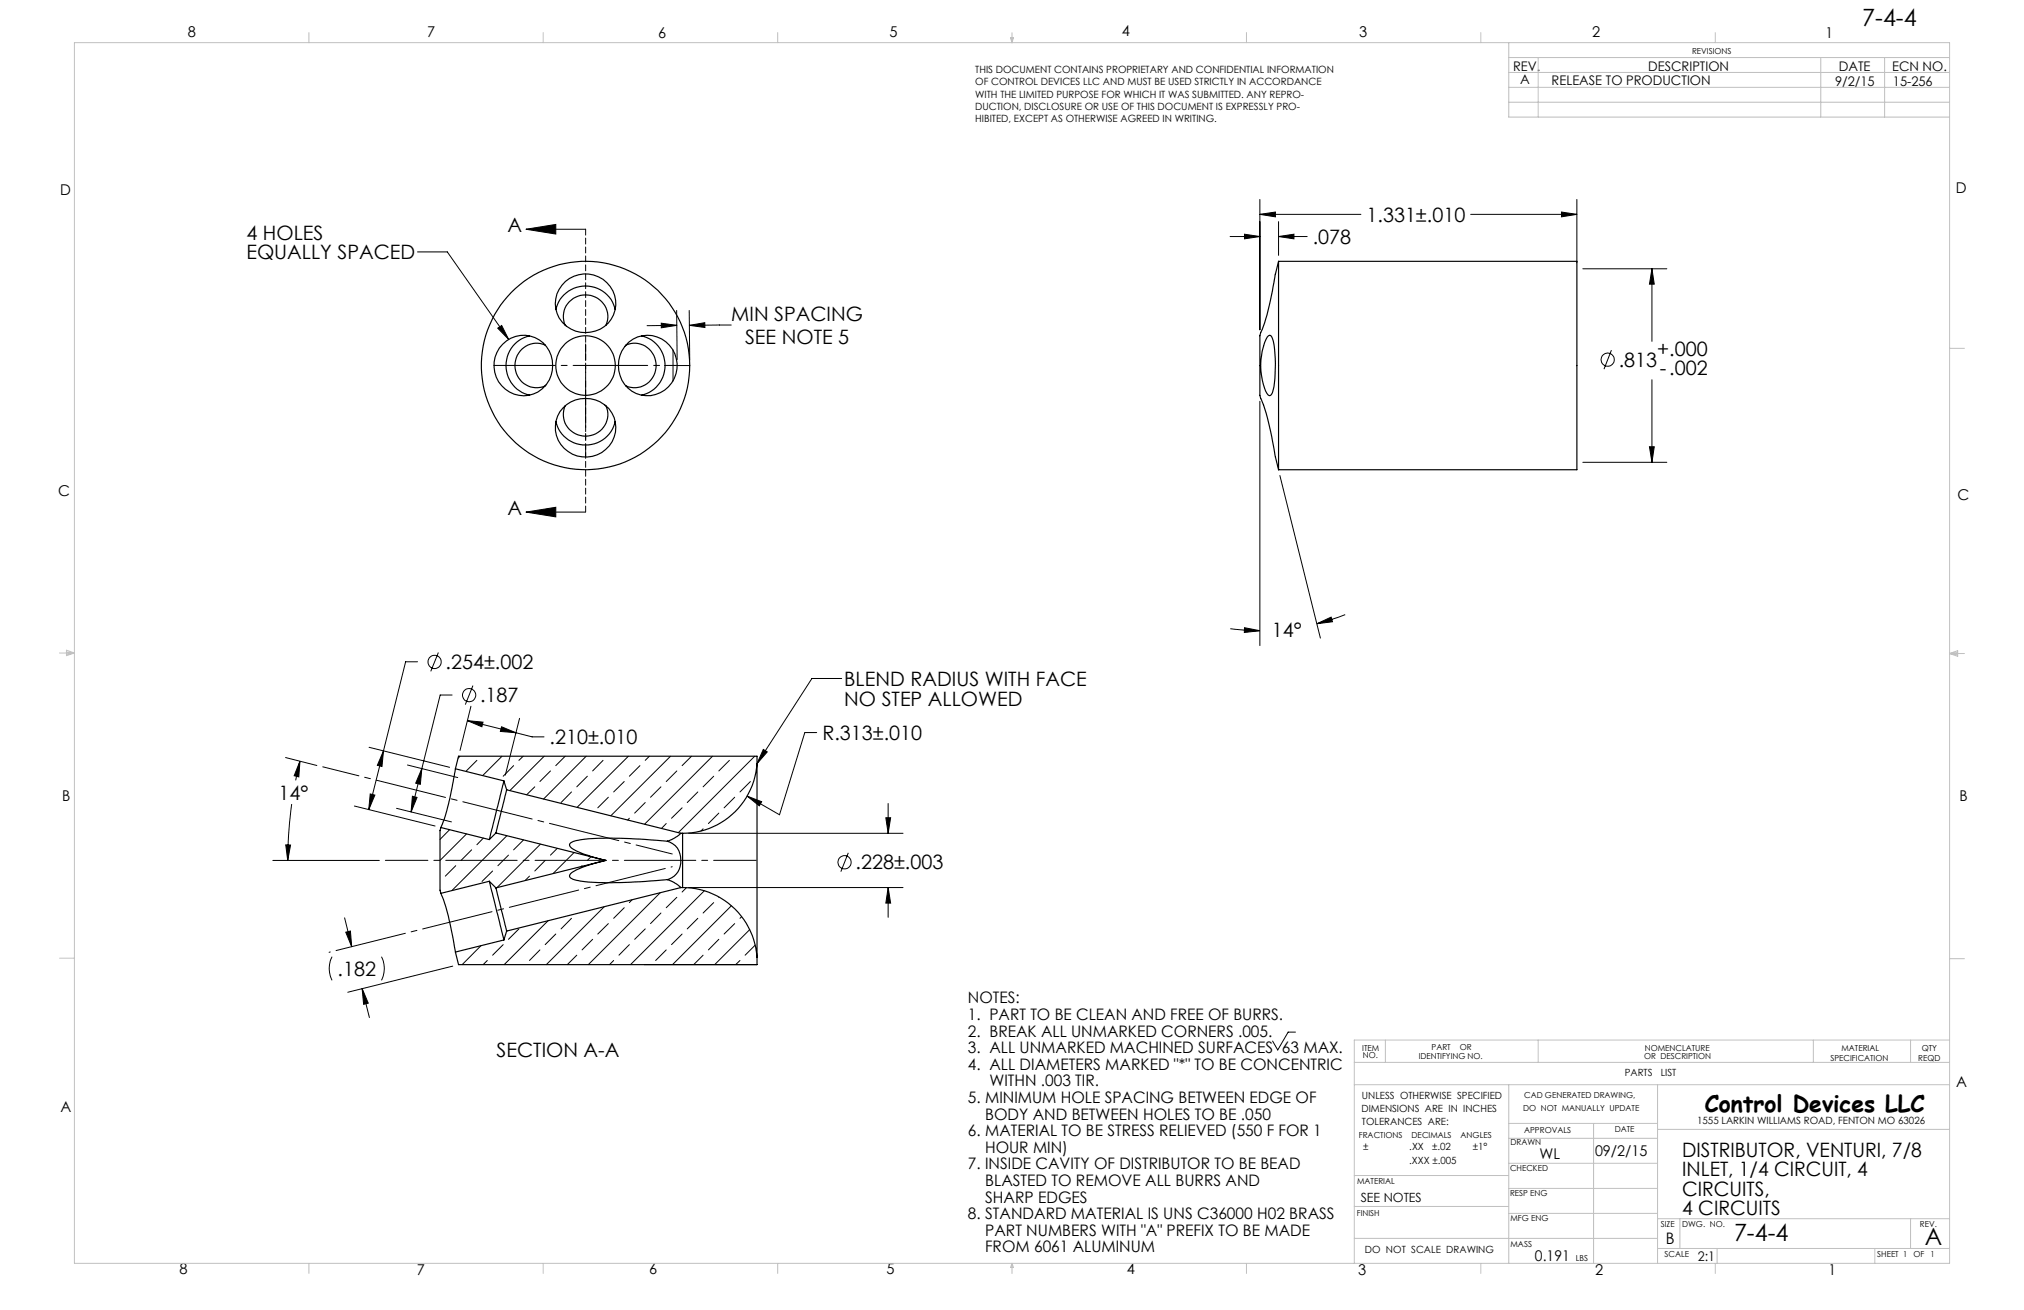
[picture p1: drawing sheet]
<svg xmlns="http://www.w3.org/2000/svg" width="432mm" height="279mm" viewBox="0 0 432 279" stroke-linecap="round" stroke-linejoin="round" font-family="sans-serif">
<g fill="none" stroke="#000" stroke-width=".21">
<path d="M89.1 53.7h6.3l13.1 18.7M112.2 48.9h12.7M112.2 48.9l6.4-1v2zM262.4 50.4h6.4M265.5 50l3.3 .4-3.3 .5zM268.8 45.7l3.3-.5v1zM268.8 42.5v27.8M268.8 45.7h21.5M272.8 50.4l3.2-.4v.9zM272.8 47.3v7.2M272.8 50.4h6.1M313.8 45.7h22.6"/>
<path d="M333.1 45.2l3.3 .5-3.3 .5zM336.4 42.5v13.6M337.7 57.3h17.9M352.4 57.3l.5 3.3h-1zM352.4 57.3v15.5M106.2 70l.8-.6 1.5 3zM141.1 68.9l3.3 .5-3.3 .5zM143.6 74.6v6.7M144.4 66.2l.1 10.5M144.4 69.4l-6.4 .1M144.5 78h2.6M147 66.2l.1 10.5"/>
<path d="M147.1 69.4l3.3-.6v1.1zM156 69.3l-8.9 .1M343.8 74.7l-1.6 4M268.8 85.6v52.1M337.7 98.6h17.9M351.9 95.3h1l-.5 3.3zM352.4 81v17.6M112.2 109.2h12.7M112.2 109.2l6.4-1v2zM273.1 101.4l8.6 34.7M93.5 139.2l-1.6 4M262.5 134.1l6.3 .4"/>
<path d="M265.5 133.9l3.3 .6-3.3 .4zM281 133l3-1.4 .3 1zM287 131.1l-6 1.9M78.7 159.4l17.2 4.3M89.1 141.1h-2.6l-7.8 31.6M96.4 148.2h-2.5l-3.9 15.7M99.7 153.7l3.3 .3-.2 1zM99.7 153.7l10.4 2.6M100.5 150.6l-2.4 9.5M100.9 146.2l-1.6 4.1M107 155l3.1 1.3-3.3-.3zM110.1 156.3l3.4 .9h2.6"/>
<path d="M110.8 153.2l-3 12.1M162.8 159.8l.9 .6-2.2 2.5zM174.2 156.2h-2.5l-5.4 17.6-6.9-4M179.6 144.7h-6.4l-11.7 18.2M60.9 161.6l6.7 1.7M62.2 171.5l-.6 6.7-.2 5.3M64 162.3l-.3 3.4-.9-.2zM64 162.3l-.9 4.1M75.6 171.9l17.2 4.3M79 169.3l1 .3-1.3 3.1zM81.8 160.2l-.3 3.3-1-.3zM84.6 172.4l11.7 2.9"/>
<path d="M86.9 163.2l10.7 2.6M88 169.8l1 .3-1.3 3.1zM90 163.9l-.3 3.4-1-.3zM90 163.9l-2.3 9.3M95.9 177l-2 2M98.1 161.3l-.4 .4M99.5 177.9l-5.6 5.6M101.7 162.2l-2.2 2.2M103.1 178.8l-1.4 1.4M107.1 161.3l-4.1 4.1M108.1 178.3l-11.7 11.6M109.6 163.3l-2.2 2.3"/>
<path d="M111.6 161.3l-.9 .9M111.7 179.1l-2.1 2.2M114.1 167.8l-1.7 1.7M116.1 161.3l-7.3 7.3M117.4 164.4l-2.2 2.3M120.6 161.3l-2 2M121.9 168.9l-2.2 2.3M125.1 161.3l-9.1 9.1M125.3 165.6l-2.3 2.2M128.7 162.2l-2.3 2.2M129.8 170l-2.3 2.3M133.2 166.7l-2.3 2.2"/>
<path d="M134.1 161.3l-11 10.9M134.3 174.5l-.4 .4M136.5 163.3l-2.2 2.3M137.7 171.2l-2.3 2.2M138.5 161.3l-.8 .9M141 167.8l-2.2 2.2M142.1 175.6l-1 1.1M143.1 161.3l-12.8 12.7M144.4 164.4l-2.3 2.3M145.5 172.3l-2.2 2.2M146.9 177.7h45.8M147.5 161.3l-2 2"/>
<path d="M148.9 168.9l-2.3 2.3M150 176.8l-.5 .4M152 161.3l-14.5 14.5M152.3 165.6l-2.3 2.2M153.4 173.4l-2.3 2.2M155.6 162.2l-2.2 2.2M156.7 170l-2.2 2.3M159.4 169.8l3.1 1.2-.5 .9zM160.1 166.7l-2.2 2.2M161 161.3l-16.3 16.3M189 174.4h1l-.5 3.3zM189.5 171.4v6.3"/>
<path d="M58.2 183.5h22.7M61 180.2h1l-.6 3.3zM73.5 195.8l1.5 6.1M73.8 198.8l1-.2 .2 3.3zM97.2 184.6l-2.2 2.3M100.6 181.3l-2.2 2.2M105.1 185.8l-2.3 2.2M108.5 182.4l-2.3 2.2M110.7 198.1l-2.2 2.2M113 186.9l-1 .9M115.3 180.1l-9.3 9.2M116.3 183.5l-2.2 2.3"/>
<path d="M116.9 196.4l-9.3 9.3M118.6 199.2l-2.3 2.3M118.9 180.9l-1.5 1.5M121.9 195.9l-2.2 2.2M122.5 181.8l-4.5 4.5M124.2 184.6l-.2 .2M126.1 182.7l-.8 .8M128.9 193.4l-12.3 12.3M129.8 197l-2.3 2.2M133.2 193.6l-2.3 2.3M134.9 191.9l-.6 .6M137.7 198.1l-2.3 2.2"/>
<path d="M140.9 190.4l-15.4 15.3M141 194.7l-2.2 2.3M144.4 191.4l-2.3 2.2M145.5 199.2l-2.2 2.3M146.4 189.3l-.9 1M146.9 189.3h45.8M148.9 195.9l-2.3 2.2M150.2 190l-15.7 15.7M152.3 192.5l-2.3 2.2M153.4 191.3v.1M156 193.2l-12.5 12.5M156.7 197l-2.2 2.2"/>
<path d="M158.2 195.5l-.3 .4M159.9 198.3l-7.4 7.4M181 181.9l-1.6 4M189.5 189.3l.5 3.3h-1zM189.5 189.3v6.4M70.8 204a5.6 5.6 0 0 0 0 5.1M77.3 210.9l1.3 3.1-1 .2zM77.3 210.9l1.5 6.1M81.4 204a5.6 5.6 0 0 1 0 5.1M96.6 206.1l-22.4 5.5M102.6 201.7l-4 4M104 204.9l-.9 .8"/>
<path d="M107.4 201.5l-2.3 2.2M115.2 202.6l-2.2 2.3M123 203.7l-2 2M126.4 200.3l-2.2 2.3M130.9 204.9l-.9 .8M134.3 201.5l-2.3 2.2M137.4 205.7h24.1M142.1 202.6l-2.2 2.3M150 203.7l-2 2M153.4 200.3l-2.3 2.3M157.9 204.9l-.9 .8M161.1 201.6l-2.1 2.1"/>
<path d="M161.5 205.7h-.1M276.4 220.1h-1.6l-2.2 3.8-1.1-1.9"/>
<circle cx="343" cy="76.7" r="1.4"/>
<circle cx="92.7" cy="141.2" r="1.42"/>
<circle cx="100.1" cy="148.3" r="1.42"/>
<circle cx="180.2" cy="183.9" r="1.4"/>
</g>
<path d="M124.9 48.9v60.3" fill="none" stroke="#000" stroke-width=".21" stroke-dasharray="1.3 .6"/>
<path d="M135.4 77.9h-30.1" fill="none" stroke="#000" stroke-width=".21" stroke-dasharray="15.2 1.3 1.3 1.3" stroke-dashoffset="2.1"/>
<path d="M144.5 77.9h-8.9M124.9 97.5v-8.9" fill="none" stroke="#000" stroke-width=".21" stroke-dasharray="15.2 1.3 1.3 1.3" stroke-dashoffset="12.7"/>
<path d="M135.6 77.9h-.2M124.9 88.6v-.2" fill="none" stroke="#000" stroke-width=".21" stroke-dasharray="15.2 1.3 1.3 1.3"/>
<path d="M124.9 88.4v-15.1" fill="none" stroke="#000" stroke-width=".21" stroke-dasharray="15.2 1.3 1.3 1.3" stroke-dashoffset="7.5"/>
<path d="M82.2 183.5h79.1" fill="none" stroke="#000" stroke-width=".21" stroke-dasharray="15.2 1.3 1.3 1.3" stroke-dashoffset="6.2"/>
<path d="M68.9 163.5l74.5 18.6" fill="none" stroke="#000" stroke-width=".21" stroke-dasharray="15.2 1.3 1.3 1.3" stroke-dashoffset="7.3"/>
<path d="M143.4 184.9l-73.2 18.2" fill="none" stroke="#000" stroke-width=".21" stroke-dasharray="15.2 1.3 1.3 1.3" stroke-dashoffset="-1.5"/>
<g fill="none" stroke="#c0c0c0" stroke-width=".21">
<path d="M15.9 9.1h400v260.4h-400zM65.9 6.9v2.2M115.9 6.9v2.2M165.9 6.9v2.2M215.6 8h.6l-.3 1.1zM215.7 8l.2 1.1M215.9 6.9v2.2M216 8l-.1 1.1M265.9 6.9v2.2M315.9 6.9v2.2M321.9 9.1v15.9h94M321.9 15.5h94"/>
<path d="M321.9 18.6h94M321.9 12.3h94M328.2 12.3v12.7M365.9 6.9v2.2M388.4 12.3v12.7M402.1 12.3v12.7M321.9 21.8h94M415.9 74.3h3.2M12.7 139.3h3.2M14.2 139.1l1.7 .2M14.2 138.7l1.7 .6-1.7 .5zM15.9 139.3l-1.7 .3"/>
<path d="M415.9 139.4h3.2M415.9 139.4l1.8-.6v1.2zM415.9 139.4l1.8 .3M417.7 139.2l-1.8 .2M12.7 204.4h3.2M415.9 204.5h3.2M288.9 231.4h127M288.9 226.6h127M295.6 221.8v4.8M321.9 231.4v38.1M321.9 239.6h31.7M328.2 221.8v4.8"/>
<path d="M340 239.6v29.9M353.6 231.4v38.1M386.9 221.8v4.8M407.6 221.8v4.8M415.9 221.8h-127v47.7M288.9 257.3h33M288.9 250.7h33M321.9 258.8h31.7M321.9 253.5h31.7M321.9 248.1h31.7M321.9 242.8h31.7M353.6 259.9h62.3"/>
<path d="M353.6 240.9h62.3M358.4 259.9v6.4M407.6 259.9v6.4M65.9 269.5v2.1M115.9 269.5v2.1M165.9 269.5v2.1M215.9 269.5v2.1M215.9 269.5l.3 .8h-.6zM265.9 269.5v2.1M288.9 264.1h64.7M315.9 269.5v2.1M353.6 266.3h62.3"/>
<path d="M365.9 269.5v2.1M366.3 266.3v3.2M400 266.3v3.2"/>
</g>
<g fill="#000">
<path d="M112.2 48.9l6.4-1v2zM112.2 109.2l6.4-1v2z"/>
<path d="M268.8 45.7l3.3-.5v1zM333.1 45.2l3.3 .5-3.3 .5zM352.4 57.3l.5 3.3h-1zM351.9 95.3h1l-.5 3.3zM265.5 50l3.3 .4-3.3 .5zM272.8 50.4l3.2-.4v.9zM265.5 133.9l3.3 .6-3.3 .4zM281 133l3-1.4 .3 1zM64 162.3l-.3 3.4-.9-.2zM61 180.2h1l-.6 3.3zM79 169.3l1 .3-1.3 3.1zM81.8 160.2l-.3 3.3-1-.3zM88 169.8l1 .3-1.3 3.1zM90 163.9l-.3 3.4-1-.3zM77.3 210.9l1.3 3.1-1 .2zM73.8 198.8l1-.2 .2 3.3zM189 174.4h1l-.5 3.3zM189.5 189.3l.5 3.3h-1zM99.7 153.7l3.3 .3-.2 1zM107 155l3.1 1.3-3.3-.3z"/>
<path d="M106.2 70l.8-.6 1.5 3zM162.8 159.8l.9 .6-2.2 2.5zM159.4 169.8l3.1 1.2-.5 .9z"/>
<path d="M141.1 68.9l3.3 .5-3.3 .5zM147.1 69.4l3.3-.6v1.1z"/>
</g>
<g fill="none" stroke="#000" stroke-width=".25">
<path d="M272.8 55.7v44.5M272.8 55.7h63.6v44.5h-63.6M272.8 55.7l-.7 2.8a65.7 65.7 0 0 1-3.3 13.2v12.5a63.3 63.3 0 0 1 3.3 13.3l.7 2.7M107.2 73.4a6.3 6.3 0 0 1 7.9-.9 6.3 6.3 0 0 1 2.5 7.5 6.3 6.3 0 0 1-8.4 3.9 6.3 6.3 0 0 1-3.2-8.7l.5-1zM113 71.6a6.5 6.5 0 0 0-5 6.4 6.5 6.5 0 0 0 5 6.3M116.3 73.6a4.7 4.7 0 0 0-6.4 4.4 4.7 4.7 0 0 0 6.4 4.3M120.6 69.4a4.7 4.7 0 0 1 4.3-6.5 4.7 4.7 0 0 1 4.4 6.5M120.6 60a6.4 6.4 0 0 1 8.8 .2 6.4 6.4 0 0 1 .4 8.7 6.5 6.5 0 0 1-7.1 1.7 6.5 6.5 0 0 1-4.2-5.8 6.2 6.2 0 0 1 2.1-4.8zM131.2 66a6.5 6.5 0 0 0-6.3-5 6.5 6.5 0 0 0-6.3 5M133.5 73.6a4.7 4.7 0 0 1 6.5 4.4 4.7 4.7 0 0 1-6.5 4.3M134.1 73a6.4 6.4 0 0 1 9.7 2.1 6.4 6.4 0 0 1-3.9 9 6.4 6.4 0 0 1-6.7-2.2 6.4 6.4 0 0 1-.6-7zM136.8 71.6a6.5 6.5 0 0 1 5.1 6.3 6.5 6.5 0 0 1-5 6.4"/>
<path d="M270.4 71.9l.5-.4a1.45 1.45 0 0 1 .8 1.4 29.6 29.6 0 0 1-.2 10.8l-.5 .6-.2 .1a4.7 4.7 0 0 1-1.5-3.3 14.3 14.3 0 0 1 1.1-9.2zM120.1 87a6.5 6.5 0 0 1 7-1.7 6.5 6.5 0 0 1 4.3 5.8 6.4 6.4 0 0 1-8.2 6.2 6.4 6.4 0 0 1-3.7-9.5zM120.6 86.5a4.7 4.7 0 0 0 4.3 6.5 4.7 4.7 0 0 0 4.4-6.5M131.2 89.9a6.5 6.5 0 0 1-6.3 5 6.5 6.5 0 0 1-6.3-5M94.1 176.5l10.3 2.6M94.1 176.5l-.2 .7v12.7l.2 .6M97.2 164l-.6 3.3a39.1 39.1 0 0 1-2.5 9.2M97.2 164l10.3 2.5M105.8 177.7l23.4 5.8M105.8 177.7l-1.4 1.4M107.5 166.5l-3.1 12.6M107.5 166.5l.6 2"/>
<path d="M108.1 168.5l-2.3 9.2M108.1 168.5l37.2 9.2M142.4 179.4a4.2 4.2 0 0 1 2.7 5.4 3.8 3.8 0 0 1-2.7 2.8M142.4 179.4a92.9 92.9 0 0 0-18.5-.3 2.59 2.59 0 0 0-2.4 1.1 2.37 2.37 0 0 0 1.7 1.4l2.9 1.1 3.1 .8M145.3 177.7h-.1a6.6 6.6 0 0 1-2.8 1.7M145.3 177.7h.3M145.6 177.7v11.6M161.5 162.9a15.9 15.9 0 0 1-15.9 14.8M161.5 162.9v41.3M161.5 162.9v-1.6h-63.7l-.6 2.7M94.1 190.5a60.2 60.2 0 0 1 3.1 12.6M104.4 188l3.1 12.5"/>
<path d="M104.4 188l-10.3 2.5M104.4 188l1.4 1.4M105.8 189.4l2.3 9.2M108.1 198.6l-.6 1.9M129.2 183.5l-4.4 1.3a5.9 5.9 0 0 0-3.3 1.9 1.22 1.22 0 0 0 1.4 1 65.6 65.6 0 0 0 15.9 .2l3.6-.3M129.2 183.5l-23.4 5.9M142.4 187.6a8 8 0 0 1 2.9 1.7M145.3 189.3h.3M145.3 189.3l-37.2 9.3M145.6 189.3a15.9 15.9 0 0 1 15.9 14.9M97.2 203.1l.6 2.6h63.7v-1.5M107.5 200.5l-10.3 2.6"/>
<circle cx="124.9" cy="78" r="6.4"/>
<circle cx="124.9" cy="77.9" r="22.2"/>
</g>
<g font-size="5.1">
<text x="397.3" y="5.6">7-4-4</text>
<text x="369.9" y="264.7">7-4-4</text>
<text x="410.6" y="265.5">A</text>
</g>
<text font-size="4.9" x="363.7" y="237.1">Control Devices LLC</text>
<g font-size="4.2">
<text x="291.5" y="47.3">1.331±.010</text>
<text x="52.6" y="51.1">4 HOLES</text>
<text x="108.3" y="49.6">A</text>
<text x="280" y="52">.078</text>
<text x="52.6" y="55.3">EQUALLY SPACED</text>
<text x="156" y="68.4">MIN SPACING</text>
<text x="159" y="73.4">SEE NOTE 5</text>
<text x="353.5" y="76">+.000</text>
<text x="345.3" y="78.2">.813</text>
<text x="354.1" y="80.1">-.002</text>
<text x="108.3" y="109.9">A</text>
<text x="271.3" y="135.8">14°</text>
<text x="95.1" y="142.7">.254±.002</text>
<text x="102.4" y="149.8">.187</text>
<text x="180.1" y="146.3">BLEND RADIUS WITH FACE</text>
<text x="180.1" y="150.5">NO STEP ALLOWED</text>
<text x="117.3" y="158.7">.210±.010</text>
<text x="175.4" y="157.8">R.313±.010</text>
<text x="59.4" y="170.6">14°</text>
<text x="182.5" y="185.4">.228±.003</text>
<text x="72" y="208.1">.182</text>
<text x="105.9" y="225.5">SECTION A-A</text>
<text x="358.9" y="246.7">DISTRIBUTOR, VENTURI, 7/8</text>
<text x="358.9" y="250.9">INLET, 1/4 CIRCUIT, 4</text>
<text x="358.9" y="255.1">CIRCUITS,</text>
<text x="358.9" y="259.2">4 CIRCUITS</text>
</g>
<g font-size="3.4">
<text x="206.5" y="214">NOTES:</text>
<text x="206.5" y="217.5">1. PART TO BE CLEAN AND FREE OF BURRS.</text>
<text x="206.5" y="221.1">2. BREAK ALL UNMARKED CORNERS .005.</text>
<text x="206.5" y="224.6">3. ALL UNMARKED MACHINED SURFACES 63 MAX.</text>
<text x="206.5" y="228.2">4. ALL DIAMETERS MARKED &quot;*&quot; TO BE CONCENTRIC</text>
<text x="211.1" y="231.7">WITHN .003 TIR.</text>
<text x="206.5" y="235.2">5. MINIMUM HOLE SPACING BETWEEN EDGE OF</text>
<text x="210.2" y="238.8">BODY AND BETWEEN HOLES TO BE .050</text>
<text x="206.5" y="242.3">6. MATERIAL TO BE STRESS RELIEVED (550 F FOR 1</text>
<text x="210.2" y="245.9">HOUR MIN)</text>
<text x="206.5" y="249.4">7. INSIDE CAVITY OF DISTRIBUTOR TO BE BEAD</text>
<text x="210.2" y="252.9">BLASTED TO REMOVE ALL BURRS AND</text>
<text x="210.2" y="256.5">SHARP EDGES</text>
<text x="206.5" y="260">8. STANDARD MATERIAL IS UNS C36000 H02 BRASS</text>
<text x="210.2" y="263.6">PART NUMBERS WITH &quot;A&quot; PREFIX TO BE MADE</text>
<text x="210.2" y="267.1">FROM 6061 ALUMINUM</text>
<text x="355.4" y="265.2">B</text>
</g>
<g font-size="3.2">
<text x="40" y="7.9">8</text>
<text x="91.1" y="7.9">7</text>
<text x="140.4" y="8.1">6</text>
<text x="189.8" y="7.9">5</text>
<text x="239.3" y="7.6">4</text>
<text x="289.9" y="7.9">3</text>
<text x="339.7" y="7.9">2</text>
<text x="389.5" y="8.1">1</text>
<text x="12.8" y="41.6">D</text>
<text x="417.3" y="41.1">D</text>
<text x="12.4" y="105.7">C</text>
<text x="417.6" y="106.5">C</text>
<text x="13.3" y="170.9">B</text>
<text x="418.1" y="170.8">B</text>
<text x="417.3" y="231.9">A</text>
<text x="12.9" y="237.2">A</text>
<text x="38.3" y="271.8">8</text>
<text x="88.9" y="272">7</text>
<text x="138.5" y="271.8">6</text>
<text x="189.1" y="271.8">5</text>
<text x="240.4" y="271.8">4</text>
<text x="289.7" y="272">3</text>
<text x="340.3" y="272">2</text>
<text x="390.1" y="272">1</text>
</g>
<g font-size="3.1">
<text x="328.5" y="247.1">WL</text>
<text x="340.3" y="246.5">09/2/15</text>
<text x="327.5" y="269">0.191</text>
</g>
<g font-size="2.8">
<text x="322.8" y="15.1">REV.</text>
<text x="324.3" y="18">A</text>
<text x="351.6" y="15.2">DESCRIPTION</text>
<text x="392.3" y="15.2">DATE</text>
<text x="403.7" y="15.2">ECN NO.</text>
<text x="331" y="18.2">RELEASE TO PRODUCTION</text>
<text x="391.5" y="18.4">9/2/15</text>
<text x="403.8" y="18.4">15-256</text>
<text x="362.2" y="269">2:1</text>
</g>
<text font-size="2.7" x="290.3" y="256.3">SEE NOTES</text>
<g font-size="2.1">
<text x="208.1" y="15.6">THIS DOCUMENT CONTAINS PROPRIETARY AND CONFIDENTIAL INFORMATION</text>
<text x="208.1" y="18.2">OF CONTROL DEVICES LLC AND MUST BE USED STRICTLY IN ACCORDANCE</text>
<text x="208.1" y="20.8">WITH THE LIMITED PURPOSE FOR WHICH IT WAS SUBMITTED. ANY REPRO-</text>
<text x="208.1" y="23.4">DUCTION, DISCLOSURE OR USE OF THIS DOCUMENT IS EXPRESSLY PRO-</text>
<text x="208.1" y="26">HIBITED, EXCEPT AS OTHERWISE AGREED IN WRITING.</text>
<text x="346.6" y="229.4">PARTS</text>
<text x="354.3" y="229.4">LIST</text>
<text x="290.5" y="237.1">DIMENSIONS ARE IN INCHES</text>
<text x="290.6" y="234.5">UNLESS OTHERWISE SPECIFIED</text>
<text x="290.6" y="239.9">TOLERANCES ARE:</text>
<text x="362.1" y="239.8">1555 LARKIN WILLIAMS ROAD, FENTON MO 63026</text>
<text x="290.8" y="245.3">±</text>
<text x="300.7" y="245.3">.XX</text>
<text x="305.5" y="245.3">±.02</text>
<text x="314.2" y="245.3">±1°</text>
<text x="300.7" y="248.2">.XXX ±.005</text>
<text x="291.2" y="267.1">DO NOT SCALE DRAWING</text>
</g>
<g font-size="1.8">
<text x="361" y="11.5">REVISIONS</text>
<text x="290.6" y="224.1">ITEM</text>
<text x="290.8" y="225.7">NO.</text>
<text x="302.7" y="225.9">IDENTIFYING NO.</text>
<text x="305.4" y="223.9">PART</text>
<text x="311.4" y="223.9">OR</text>
<text x="350.8" y="226">OR DESCRIPTION</text>
<text x="350.9" y="224.1">NOMENCLATURE</text>
<text x="390.5" y="226.3">SPECIFICATION</text>
<text x="392.9" y="224.2">MATERIAL</text>
<text x="409.2" y="226.2">REQD</text>
<text x="410" y="224.1">QTY</text>
<text x="325" y="236.9">DO NOT MANUALLY UPDATE</text>
<text x="325.2" y="234.1">CAD GENERATED DRAWING,</text>
<text x="289.9" y="242.7">FRACTIONS</text>
<text x="301.2" y="242.7">DECIMALS</text>
<text x="311.6" y="242.7">ANGLES</text>
<text x="322.2" y="244.3">DRAWN</text>
<text x="325.2" y="241.6">APPROVALS</text>
<text x="344.5" y="241.4">DATE</text>
<text x="322.1" y="249.8">CHECKED</text>
<text x="289.5" y="252.6">MATERIAL</text>
<text x="322.1" y="255.1">RESP ENG</text>
<text x="289.5" y="259.3">FINISH</text>
<text x="322.2" y="260.5">MFG ENG</text>
<text x="354.3" y="261.8">SIZE</text>
<text x="358.9" y="261.7">DWG. NO.</text>
<text x="409.6" y="261.8">REV.</text>
<text x="322.2" y="266">MASS</text>
<text x="336.2" y="269">LBS</text>
<text x="355.1" y="268.2">SCALE</text>
<text x="400.5" y="268.1">SHEET 1</text>
<text x="408.2" y="268.1">OF</text>
<text x="411.8" y="268.1">1</text>
</g>
</svg>
